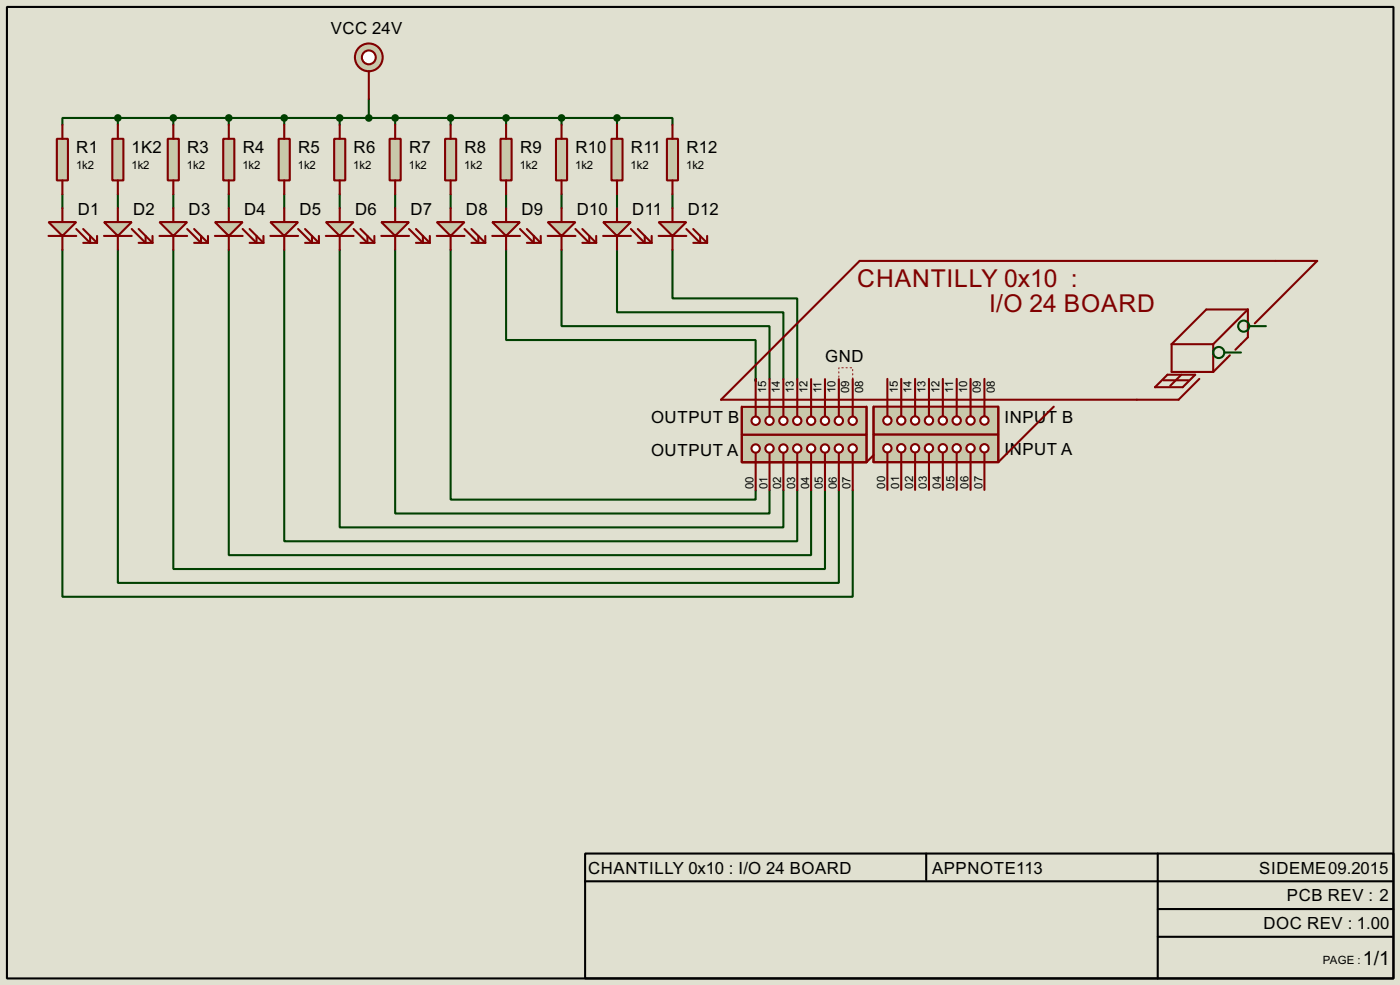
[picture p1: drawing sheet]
<svg xmlns="http://www.w3.org/2000/svg" width="256mm" height="180mm" viewBox="0 0 256 180" stroke-linecap="round" stroke-linejoin="round" font-family="sans-serif">
<path d="M0 0h256.5v180.3h-256.5z" fill="#e0e0d0"/>
<g fill="none" stroke="#004000" stroke-width=".38">
<path d="M67.6 18.1v3.5M11.4 35.6v2.5M21.6 21.6h-10.2v1.3M21.6 21.6v1.3M21.6 35.6v2.5M21.6 21.6h91.4M31.7 21.6v1.3M31.7 35.6v2.5M41.9 21.6v1.3M41.9 35.6v2.5M52.1 21.6v1.3M52.1 35.6v2.5"/>
<path d="M62.2 21.6v1.3M62.2 35.6v2.5M72.4 21.6v1.3M72.4 35.6v2.5M82.5 21.6v1.3M82.5 35.6v2.5M92.7 21.6v1.3M92.7 35.6v2.5M102.9 21.6v1.3M102.9 35.6v2.5M113 21.6h10.2v1.3M113 21.6v1.3"/>
<path d="M113 35.6v2.5M123.2 35.6v2.5M11.4 45.7v63.5h144.8v-19.5M21.6 45.7v61h132.1v-17M31.7 45.7v58.4h119.4v-14.4M41.9 45.7v55.9h106.7v-11.9M52.1 45.7v53.4h93.9v-9.4M62.2 45.7v50.8h81.3v-6.8M72.4 45.7v48.3h68.6v-4.3M82.5 45.7v45.7h55.9v-1.7M92.7 45.7v16.5h45.7v7.6v-.4M102.9 45.7v14h38.1v9.7"/>
<path d="M113 45.7v11.4h30.5v12.3M123.2 45.7v8.9h22.8v14.8"/>
</g>
<path d="M153.7 69.4v-2.1h2.5v2.1" fill="none" stroke="#e0e0d0" stroke-width=".18"/>
<path d="M156.2 69.4v-2.1h-2.5v2.1" fill="none" stroke="#f00" stroke-width=".18" stroke-dasharray=".3 .5"/>
<path d="M1.3 1.3h254v177.8h-254zM107.2 156.2h148.1v22.9h-148.1zM169.7 156.2v4.8M212.1 156.2v22.9M107.2 161.3h147.8M212.1 166.4h43.2M212.1 171.4h42.9" fill="none" stroke="#000" stroke-width=".38"/>
<path d="M8.9 40.6h5.1l-2.6 2.6z" fill="#c8c8aa" stroke="#800000" stroke-width=".38"/>
<path d="M11.4 38.1v2.5M8.9 43.2h5.1M11.4 43.2v2.5M14 41.9l2.5 2.5v-1.2M15.2 41.9l2.6 2.5M15.2 44.4h2.6M17.8 43.2v1.2" fill="none" stroke="#800000" stroke-width=".38"/>
<path d="M10.4 25.4h2v7.6h-2z" fill="#c8c8aa" stroke="#800000" stroke-width=".38"/>
<path d="M11.4 22.9v2.5M11.4 33v2.6" fill="none" stroke="#800000" stroke-width=".38"/>
<path d="M19 40.6h5.1l-2.5 2.6z" fill="#c8c8aa" stroke="#800000" stroke-width=".38"/>
<path d="M21.6 38.1v2.5M19 43.2h5.1M21.6 43.2v2.5M24.1 41.9l2.6 2.5v-1.2M25.4 41.9l2.5 2.5M25.4 44.4h2.5M27.9 43.2v1.2" fill="none" stroke="#800000" stroke-width=".38"/>
<path d="M20.6 25.4h2v7.6h-2z" fill="#c8c8aa" stroke="#800000" stroke-width=".38"/>
<path d="M21.6 22.9v2.5M21.6 33v2.6" fill="none" stroke="#800000" stroke-width=".38"/>
<path d="M29.2 40.6h5.1l-2.6 2.6z" fill="#c8c8aa" stroke="#800000" stroke-width=".38"/>
<path d="M31.7 38.1v2.5M29.2 43.2h5.1M31.7 43.2v2.5M34.3 41.9l2.5 2.5v-1.2M35.6 41.9l2.5 2.5M35.6 44.4h2.5M38.1 43.2v1.2" fill="none" stroke="#800000" stroke-width=".38"/>
<path d="M30.7 25.4h2.1v7.6h-2.1z" fill="#c8c8aa" stroke="#800000" stroke-width=".38"/>
<path d="M31.7 22.9v2.5M31.7 33v2.6" fill="none" stroke="#800000" stroke-width=".38"/>
<path d="M39.4 40.6h5l-2.5 2.6z" fill="#c8c8aa" stroke="#800000" stroke-width=".38"/>
<path d="M41.9 38.1v2.5M39.4 43.2h5M41.9 43.2v2.5M44.4 41.9l2.6 2.5v-1.2M45.7 41.9l2.6 2.5M45.7 44.4h2.6M48.3 43.2v1.2" fill="none" stroke="#800000" stroke-width=".38"/>
<path d="M40.9 25.4h2v7.6h-2z" fill="#c8c8aa" stroke="#800000" stroke-width=".38"/>
<path d="M41.9 22.9v2.5M41.9 33v2.6" fill="none" stroke="#800000" stroke-width=".38"/>
<path d="M49.5 40.6h5.1l-2.5 2.6z" fill="#c8c8aa" stroke="#800000" stroke-width=".38"/>
<path d="M52.1 38.1v2.5M49.5 43.2h5.1M52.1 43.2v2.5M54.6 41.9l2.5 2.5v-1.2M55.9 41.9l2.5 2.5M55.9 44.4h2.5M58.4 43.2v1.2" fill="none" stroke="#800000" stroke-width=".38"/>
<path d="M51.1 25.4h2v7.6h-2z" fill="#c8c8aa" stroke="#800000" stroke-width=".38"/>
<path d="M52.1 22.9v2.5M52.1 33v2.6" fill="none" stroke="#800000" stroke-width=".38"/>
<path d="M59.7 40.6h5.1l-2.6 2.6z" fill="#c8c8aa" stroke="#800000" stroke-width=".38"/>
<path d="M62.2 38.1v2.5M59.7 43.2h5.1M62.2 43.2v2.5M64.8 41.9l2.5 2.5v-1.2M66 41.9l2.6 2.5M66 44.4h2.6M68.6 43.2v1.2" fill="none" stroke="#800000" stroke-width=".38"/>
<path d="M61.2 25.4h2v7.6h-2z" fill="#c8c8aa" stroke="#800000" stroke-width=".38"/>
<path d="M62.2 22.9v2.5M62.2 33v2.6" fill="none" stroke="#800000" stroke-width=".38"/>
<path d="M69.8 40.6h5.1l-2.5 2.6z" fill="#c8c8aa" stroke="#800000" stroke-width=".38"/>
<path d="M72.4 38.1v2.5M69.8 43.2h5.1M72.4 43.2v2.5M74.9 41.9l2.6 2.5v-1.2M76.2 41.9l2.5 2.5M76.2 44.4h2.5M78.7 43.2v1.2" fill="none" stroke="#800000" stroke-width=".38"/>
<path d="M71.4 25.4h2v7.6h-2z" fill="#c8c8aa" stroke="#800000" stroke-width=".38"/>
<path d="M72.4 22.9v2.5M72.4 33v2.6" fill="none" stroke="#800000" stroke-width=".38"/>
<path d="M80 40.6h5.1l-2.6 2.6z" fill="#c8c8aa" stroke="#800000" stroke-width=".38"/>
<path d="M82.5 38.1v2.5M80 43.2h5.1M82.5 43.2v2.5M85.1 41.9l2.5 2.5v-1.2M86.4 41.9l2.5 2.5M86.4 44.4h2.5M88.9 43.2v1.2" fill="none" stroke="#800000" stroke-width=".38"/>
<path d="M81.5 25.4h2.1v7.6h-2.1z" fill="#c8c8aa" stroke="#800000" stroke-width=".38"/>
<path d="M82.5 22.9v2.5M82.5 33v2.6" fill="none" stroke="#800000" stroke-width=".38"/>
<path d="M90.2 40.6h5l-2.5 2.6z" fill="#c8c8aa" stroke="#800000" stroke-width=".38"/>
<path d="M92.7 38.1v2.5M90.2 43.2h5M92.7 43.2v2.5M95.2 41.9l2.6 2.5v-1.2M96.5 41.9l2.6 2.5M96.5 44.4h2.6M99.1 43.2v1.2" fill="none" stroke="#800000" stroke-width=".38"/>
<path d="M91.7 25.4h2v7.6h-2z" fill="#c8c8aa" stroke="#800000" stroke-width=".38"/>
<path d="M92.7 22.9v2.5M92.7 33v2.6" fill="none" stroke="#800000" stroke-width=".38"/>
<path d="M100.3 40.6h5.1l-2.5 2.6z" fill="#c8c8aa" stroke="#800000" stroke-width=".38"/>
<path d="M102.9 38.1v2.5M100.3 43.2h5.1M102.9 43.2v2.5M105.4 41.9l2.5 2.5v-1.2M106.7 41.9l2.5 2.5M106.7 44.4h2.5M109.2 43.2v1.2" fill="none" stroke="#800000" stroke-width=".38"/>
<path d="M101.9 25.4h2v7.6h-2z" fill="#c8c8aa" stroke="#800000" stroke-width=".38"/>
<path d="M102.9 22.9v2.5M102.9 33v2.6" fill="none" stroke="#800000" stroke-width=".38"/>
<path d="M110.5 40.6h5.1l-2.6 2.6z" fill="#c8c8aa" stroke="#800000" stroke-width=".38"/>
<path d="M113 38.1v2.5M110.5 43.2h5.1M113 43.2v2.5M115.6 41.9l2.5 2.5v-1.2M116.8 41.9l2.6 2.5M116.8 44.4h2.6M119.4 43.2v1.2" fill="none" stroke="#800000" stroke-width=".38"/>
<path d="M112 25.4h2v7.6h-2z" fill="#c8c8aa" stroke="#800000" stroke-width=".38"/>
<path d="M113 22.9v2.5M113 33v2.6" fill="none" stroke="#800000" stroke-width=".38"/>
<path d="M120.6 40.6h5.1l-2.5 2.6z" fill="#c8c8aa" stroke="#800000" stroke-width=".38"/>
<path d="M123.2 38.1v2.5M120.6 43.2h5.1M123.2 43.2v2.5M125.7 41.9l2.6 2.5v-1.2M127 41.9l2.5 2.5M127 44.4h2.5M129.5 43.2v1.2" fill="none" stroke="#800000" stroke-width=".38"/>
<path d="M122.2 25.4h2v7.6h-2z" fill="#c8c8aa" stroke="#800000" stroke-width=".38"/>
<path d="M123.2 22.9v2.5M123.2 33v2.6" fill="none" stroke="#800000" stroke-width=".38"/>
<path d="M160 79.5h22.9v5.1h-22.9z" fill="#c8c8aa" stroke="#800000" stroke-width=".38"/>
<path d="M162.6 82.8v1.8" fill="none" stroke="#800000" stroke-width=".38"/>
<circle cx="162.6" cy="82" r=".76" fill="#feffff" stroke="#800000" stroke-width=".38"/>
<path d="M165.1 82.8v1.8" fill="none" stroke="#800000" stroke-width=".38"/>
<circle cx="165.1" cy="82" r=".76" fill="#feffff" stroke="#800000" stroke-width=".38"/>
<path d="M167.6 82.8v1.8" fill="none" stroke="#800000" stroke-width=".38"/>
<circle cx="167.6" cy="82" r=".76" fill="#feffff" stroke="#800000" stroke-width=".38"/>
<path d="M170.2 82.8v1.8" fill="none" stroke="#800000" stroke-width=".38"/>
<circle cx="170.2" cy="82" r=".76" fill="#feffff" stroke="#800000" stroke-width=".38"/>
<path d="M172.7 82.8v1.8" fill="none" stroke="#800000" stroke-width=".38"/>
<circle cx="172.7" cy="82" r=".76" fill="#feffff" stroke="#800000" stroke-width=".38"/>
<path d="M175.3 82.8v1.8" fill="none" stroke="#800000" stroke-width=".38"/>
<circle cx="175.3" cy="82" r=".76" fill="#feffff" stroke="#800000" stroke-width=".38"/>
<path d="M177.8 82.8v1.8" fill="none" stroke="#800000" stroke-width=".38"/>
<circle cx="177.8" cy="82" r=".76" fill="#feffff" stroke="#800000" stroke-width=".38"/>
<path d="M180.3 82.8v1.8" fill="none" stroke="#800000" stroke-width=".38"/>
<circle cx="180.3" cy="82" r=".76" fill="#feffff" stroke="#800000" stroke-width=".38"/>
<path d="M162.6 84.6v5.1M165.1 84.6v5.1M167.6 84.6v5.1M170.2 84.6v5.1M172.7 84.6v5.1M175.3 84.6v5.1M177.8 84.6v5.1M180.3 84.6v5.1" fill="none" stroke="#800000" stroke-width=".38"/>
<path d="M135.9 79.5h22.8v5.1h-22.8z" fill="#c8c8aa" stroke="#800000" stroke-width=".38"/>
<path d="M138.4 82.8v1.8" fill="none" stroke="#800000" stroke-width=".38"/>
<circle cx="138.4" cy="82.1" r=".76" fill="#feffff" stroke="#800000" stroke-width=".38"/>
<path d="M141 82.8v1.8" fill="none" stroke="#800000" stroke-width=".38"/>
<circle cx="141" cy="82.1" r=".76" fill="#feffff" stroke="#800000" stroke-width=".38"/>
<path d="M143.5 82.8v1.8" fill="none" stroke="#800000" stroke-width=".38"/>
<circle cx="143.5" cy="82.1" r=".76" fill="#feffff" stroke="#800000" stroke-width=".38"/>
<path d="M146 82.8v1.8" fill="none" stroke="#800000" stroke-width=".38"/>
<circle cx="146" cy="82.1" r=".76" fill="#feffff" stroke="#800000" stroke-width=".38"/>
<path d="M148.6 82.8v1.8" fill="none" stroke="#800000" stroke-width=".38"/>
<circle cx="148.6" cy="82.1" r=".76" fill="#feffff" stroke="#800000" stroke-width=".38"/>
<path d="M151.1 82.8v1.8" fill="none" stroke="#800000" stroke-width=".38"/>
<circle cx="151.1" cy="82.1" r=".76" fill="#feffff" stroke="#800000" stroke-width=".38"/>
<path d="M153.7 82.8v1.8" fill="none" stroke="#800000" stroke-width=".38"/>
<circle cx="153.7" cy="82.1" r=".76" fill="#feffff" stroke="#800000" stroke-width=".38"/>
<path d="M156.2 82.8v1.8" fill="none" stroke="#800000" stroke-width=".38"/>
<circle cx="156.2" cy="82.1" r=".76" fill="#feffff" stroke="#800000" stroke-width=".38"/>
<path d="M138.4 84.6v5.1M141 84.6v5.1M143.5 84.6v5.1M146 84.6v5.1M148.6 84.6v5.1M151.1 84.6v5.1M153.7 84.6v5.1M156.2 84.6v5.1" fill="none" stroke="#800000" stroke-width=".38"/>
<path d="M160 74.4h22.9v5.1h-22.9z" fill="#c8c8aa" stroke="#800000" stroke-width=".38"/>
<path d="M180.3 74.4v1.8" fill="none" stroke="#800000" stroke-width=".38"/>
<circle cx="180.3" cy="77" r=".76" fill="#feffff" stroke="#800000" stroke-width=".38"/>
<path d="M177.8 74.4v1.8" fill="none" stroke="#800000" stroke-width=".38"/>
<circle cx="177.8" cy="77" r=".76" fill="#feffff" stroke="#800000" stroke-width=".38"/>
<path d="M175.3 74.4v1.8" fill="none" stroke="#800000" stroke-width=".38"/>
<circle cx="175.3" cy="77" r=".76" fill="#feffff" stroke="#800000" stroke-width=".38"/>
<path d="M172.7 74.4v1.8" fill="none" stroke="#800000" stroke-width=".38"/>
<circle cx="172.7" cy="77" r=".76" fill="#feffff" stroke="#800000" stroke-width=".38"/>
<path d="M170.2 74.4v1.8" fill="none" stroke="#800000" stroke-width=".38"/>
<circle cx="170.2" cy="77" r=".76" fill="#feffff" stroke="#800000" stroke-width=".38"/>
<path d="M167.6 74.4v1.8" fill="none" stroke="#800000" stroke-width=".38"/>
<circle cx="167.6" cy="77" r=".76" fill="#feffff" stroke="#800000" stroke-width=".38"/>
<path d="M165.1 74.4v1.8" fill="none" stroke="#800000" stroke-width=".38"/>
<circle cx="165.1" cy="77" r=".76" fill="#feffff" stroke="#800000" stroke-width=".38"/>
<path d="M162.6 74.4v1.8" fill="none" stroke="#800000" stroke-width=".38"/>
<circle cx="162.6" cy="77" r=".76" fill="#feffff" stroke="#800000" stroke-width=".38"/>
<path d="M162.6 69.3v5.1M165.1 69.3v5.1M167.6 69.3v5.1M170.2 69.3v5.1M172.7 69.3v5.1M175.3 69.3v5.1M177.8 69.3v5.1M180.3 69.3v5.1" fill="none" stroke="#800000" stroke-width=".38"/>
<path d="M135.9 74.5h22.8v5h-22.8z" fill="#c8c8aa" stroke="#800000" stroke-width=".38"/>
<path d="M156.2 74.5v1.7" fill="none" stroke="#800000" stroke-width=".38"/>
<circle cx="156.2" cy="77" r=".76" fill="#feffff" stroke="#800000" stroke-width=".38"/>
<path d="M153.7 74.5v1.7" fill="none" stroke="#800000" stroke-width=".38"/>
<circle cx="153.7" cy="77" r=".76" fill="#feffff" stroke="#800000" stroke-width=".38"/>
<path d="M151.1 74.5v1.7" fill="none" stroke="#800000" stroke-width=".38"/>
<circle cx="151.1" cy="77" r=".76" fill="#feffff" stroke="#800000" stroke-width=".38"/>
<path d="M148.6 74.5v1.7" fill="none" stroke="#800000" stroke-width=".38"/>
<circle cx="148.6" cy="77" r=".76" fill="#feffff" stroke="#800000" stroke-width=".38"/>
<path d="M146 74.5v1.7" fill="none" stroke="#800000" stroke-width=".38"/>
<circle cx="146" cy="77" r=".76" fill="#feffff" stroke="#800000" stroke-width=".38"/>
<path d="M143.5 74.5v1.7" fill="none" stroke="#800000" stroke-width=".38"/>
<circle cx="143.5" cy="77" r=".76" fill="#feffff" stroke="#800000" stroke-width=".38"/>
<path d="M141 74.5v1.7" fill="none" stroke="#800000" stroke-width=".38"/>
<circle cx="141" cy="77" r=".76" fill="#feffff" stroke="#800000" stroke-width=".38"/>
<path d="M138.4 74.5v1.7" fill="none" stroke="#800000" stroke-width=".38"/>
<circle cx="138.4" cy="77" r=".76" fill="#feffff" stroke="#800000" stroke-width=".38"/>
<g fill="none" stroke="#800000" stroke-width=".38">
<path d="M228.6 56.6v5.1l-2.3 2.3M228.6 56.6h-7.6l-6.4 6.4M228.6 56.6l-6.4 6.4M229.9 59.2l11.4-11.4h-83.8l-25.4 25.4h83.8l3.8-3.9M135.9 74.4v10.2h22.8M138.4 69.4v5.1M141 69.4v5.1M143.5 69.4v5.1M146 69.4v5.1M148.6 69.4v5.1M151.1 69.4v5.1M153.7 69.4v5.1"/>
<path d="M156.2 69.4v5.1M158.7 74.4v10.2M160 74.4v10.2h22.9M182.9 74.4v10.2M193 74.4l-10.1 10.2M211.6 70.9l2.3-2.3h5l-2.2 2.3zM213.1 69.6h4.6M214.6 63h7.6M214.6 63v5.1h7.6M216.4 68.6l-2 2M222.2 63v5.1M225.3 65l-3.1 3.1"/>
<path d="M160 83.3l-1.3 1.3"/>
</g>
<g fill="none" stroke="#004000" stroke-width=".38">
<path d="M228.9 59.7h3M224.3 64.5h3"/>
<circle cx="227.8" cy="59.7" r="1.02"/>
<circle cx="223.3" cy="64.5" r="1.02"/>
</g>
<g fill="#004000" stroke="#004000" stroke-width=".38">
<circle cx="21.6" cy="21.6" r=".51"/>
<circle cx="31.7" cy="21.6" r=".51"/>
<circle cx="41.9" cy="21.6" r=".51"/>
<circle cx="52.1" cy="21.6" r=".51"/>
<circle cx="62.2" cy="21.6" r=".51"/>
<circle cx="72.4" cy="21.6" r=".51"/>
<circle cx="82.5" cy="21.6" r=".51"/>
<circle cx="92.7" cy="21.6" r=".51"/>
<circle cx="102.9" cy="21.6" r=".51"/>
<circle cx="113" cy="21.6" r=".51"/>
</g>
<circle cx="67.6" cy="10.5" r="2.54" fill="#c8c8aa" stroke="#800000" stroke-width=".38"/>
<circle cx="67.6" cy="10.5" r="1.27" fill="#feffff" stroke="#800000" stroke-width=".38"/>
<path d="M67.6 13v5.1" fill="none" stroke="#800000" stroke-width=".38"/>
<circle cx="67.6" cy="21.6" r=".51" fill="#004000" stroke="#004000" stroke-width=".38"/>
<g font-size="5" fill="#800000">
<text x="157.1" y="52.6">CHANTILLY 0x10 :</text>
<text x="181.2" y="57.1">I/O 24 BOARD</text>
</g>
<text font-size="4" x="249.7" y="176.5">1/1</text>
<g font-size="3.4">
<text x="60.6" y="6.2">VCC 24V</text>
<text x="14" y="28">R1</text>
<text x="24.1" y="28">1K2</text>
<text x="34.3" y="28">R3</text>
<text x="44.5" y="28">R4</text>
<text x="54.6" y="28">R5</text>
<text x="64.8" y="28">R6</text>
<text x="74.9" y="28">R7</text>
<text x="85.1" y="28">R8</text>
<text x="95.3" y="28">R9</text>
<text x="105.4" y="28">R10</text>
<text x="115.6" y="28">R11</text>
<text x="125.7" y="28">R12</text>
<text x="14.2" y="39.4">D1</text>
<text x="24.4" y="39.4">D2</text>
<text x="34.6" y="39.4">D3</text>
<text x="44.7" y="39.4">D4</text>
<text x="54.9" y="39.4">D5</text>
<text x="65" y="39.4">D6</text>
<text x="75.2" y="39.4">D7</text>
<text x="85.4" y="39.4">D8</text>
<text x="95.5" y="39.4">D9</text>
<text x="105.7" y="39.4">D10</text>
<text x="115.8" y="39.4">D11</text>
<text x="126" y="39.4">D12</text>
<text x="151.2" y="66.3">GND</text>
<text x="119.3" y="77.4">OUTPUT B</text>
<text x="184" y="77.4">INPUT B</text>
<text x="119.3" y="83.4">OUTPUT A</text>
<text x="184" y="83.4">INPUT A</text>
<text x="107.7" y="159.9">CHANTILLY 0x10 : I/O 24 BOARD</text>
<text x="170.7" y="159.9">APPNOTE113</text>
<text x="230.7" y="159.9">SIDEME09.2015</text>
<text x="235.8" y="165">PCB REV : 2</text>
<text x="231.4" y="170.1">DOC REV : 1.00</text>
</g>
<g font-size="2.3">
<text x="13.9" y="30.9">1k2</text>
<text x="24.1" y="30.9">1k2</text>
<text x="34.2" y="30.9">1k2</text>
<text x="44.4" y="30.9">1k2</text>
<text x="54.6" y="30.9">1k2</text>
<text x="64.7" y="30.9">1k2</text>
<text x="74.9" y="30.9">1k2</text>
<text x="85" y="30.9">1k2</text>
<text x="95.2" y="30.9">1k2</text>
<text x="105.4" y="30.9">1k2</text>
<text x="115.5" y="30.9">1k2</text>
<text x="125.7" y="30.9">1k2</text>
<text x="140.3" y="71.9" transform="rotate(-90 140.3 71.9)">15</text>
<text x="142.9" y="71.9" transform="rotate(-90 142.9 71.9)">14</text>
<text x="145.4" y="71.9" transform="rotate(-90 145.4 71.9)">13</text>
<text x="148" y="71.9" transform="rotate(-90 148 71.9)">12</text>
<text x="150.5" y="71.9" transform="rotate(-90 150.5 71.9)">11</text>
<text x="153" y="71.9" transform="rotate(-90 153 71.9)">10</text>
<text x="155.6" y="71.9" transform="rotate(-90 155.6 71.9)">09</text>
<text x="158.1" y="71.9" transform="rotate(-90 158.1 71.9)">08</text>
<text x="164.5" y="71.9" transform="rotate(-90 164.5 71.9)">15</text>
<text x="167" y="71.9" transform="rotate(-90 167 71.9)">14</text>
<text x="169.5" y="71.9" transform="rotate(-90 169.5 71.9)">13</text>
<text x="172.1" y="71.9" transform="rotate(-90 172.1 71.9)">12</text>
<text x="174.6" y="71.9" transform="rotate(-90 174.6 71.9)">11</text>
<text x="177.2" y="71.9" transform="rotate(-90 177.2 71.9)">10</text>
<text x="179.7" y="71.9" transform="rotate(-90 179.7 71.9)">09</text>
<text x="182.2" y="71.9" transform="rotate(-90 182.2 71.9)">08</text>
<text x="138" y="89.5" transform="rotate(-90 138 89.5)">00</text>
<text x="140.6" y="89.5" transform="rotate(-90 140.6 89.5)">01</text>
<text x="143.1" y="89.5" transform="rotate(-90 143.1 89.5)">02</text>
<text x="145.7" y="89.5" transform="rotate(-90 145.7 89.5)">03</text>
<text x="148.2" y="89.5" transform="rotate(-90 148.2 89.5)">04</text>
<text x="150.7" y="89.5" transform="rotate(-90 150.7 89.5)">05</text>
<text x="153.3" y="89.5" transform="rotate(-90 153.3 89.5)">06</text>
<text x="155.8" y="89.5" transform="rotate(-90 155.8 89.5)">07</text>
<text x="162.2" y="89.4" transform="rotate(-90 162.2 89.4)">00</text>
<text x="164.7" y="89.4" transform="rotate(-90 164.7 89.4)">01</text>
<text x="167.3" y="89.4" transform="rotate(-90 167.3 89.4)">02</text>
<text x="169.8" y="89.4" transform="rotate(-90 169.8 89.4)">03</text>
<text x="172.3" y="89.4" transform="rotate(-90 172.3 89.4)">04</text>
<text x="174.9" y="89.4" transform="rotate(-90 174.9 89.4)">05</text>
<text x="177.4" y="89.4" transform="rotate(-90 177.4 89.4)">06</text>
<text x="180" y="89.4" transform="rotate(-90 180 89.4)">07</text>
<text x="242.4" y="176.4">PAGE :</text>
</g>
</svg>
